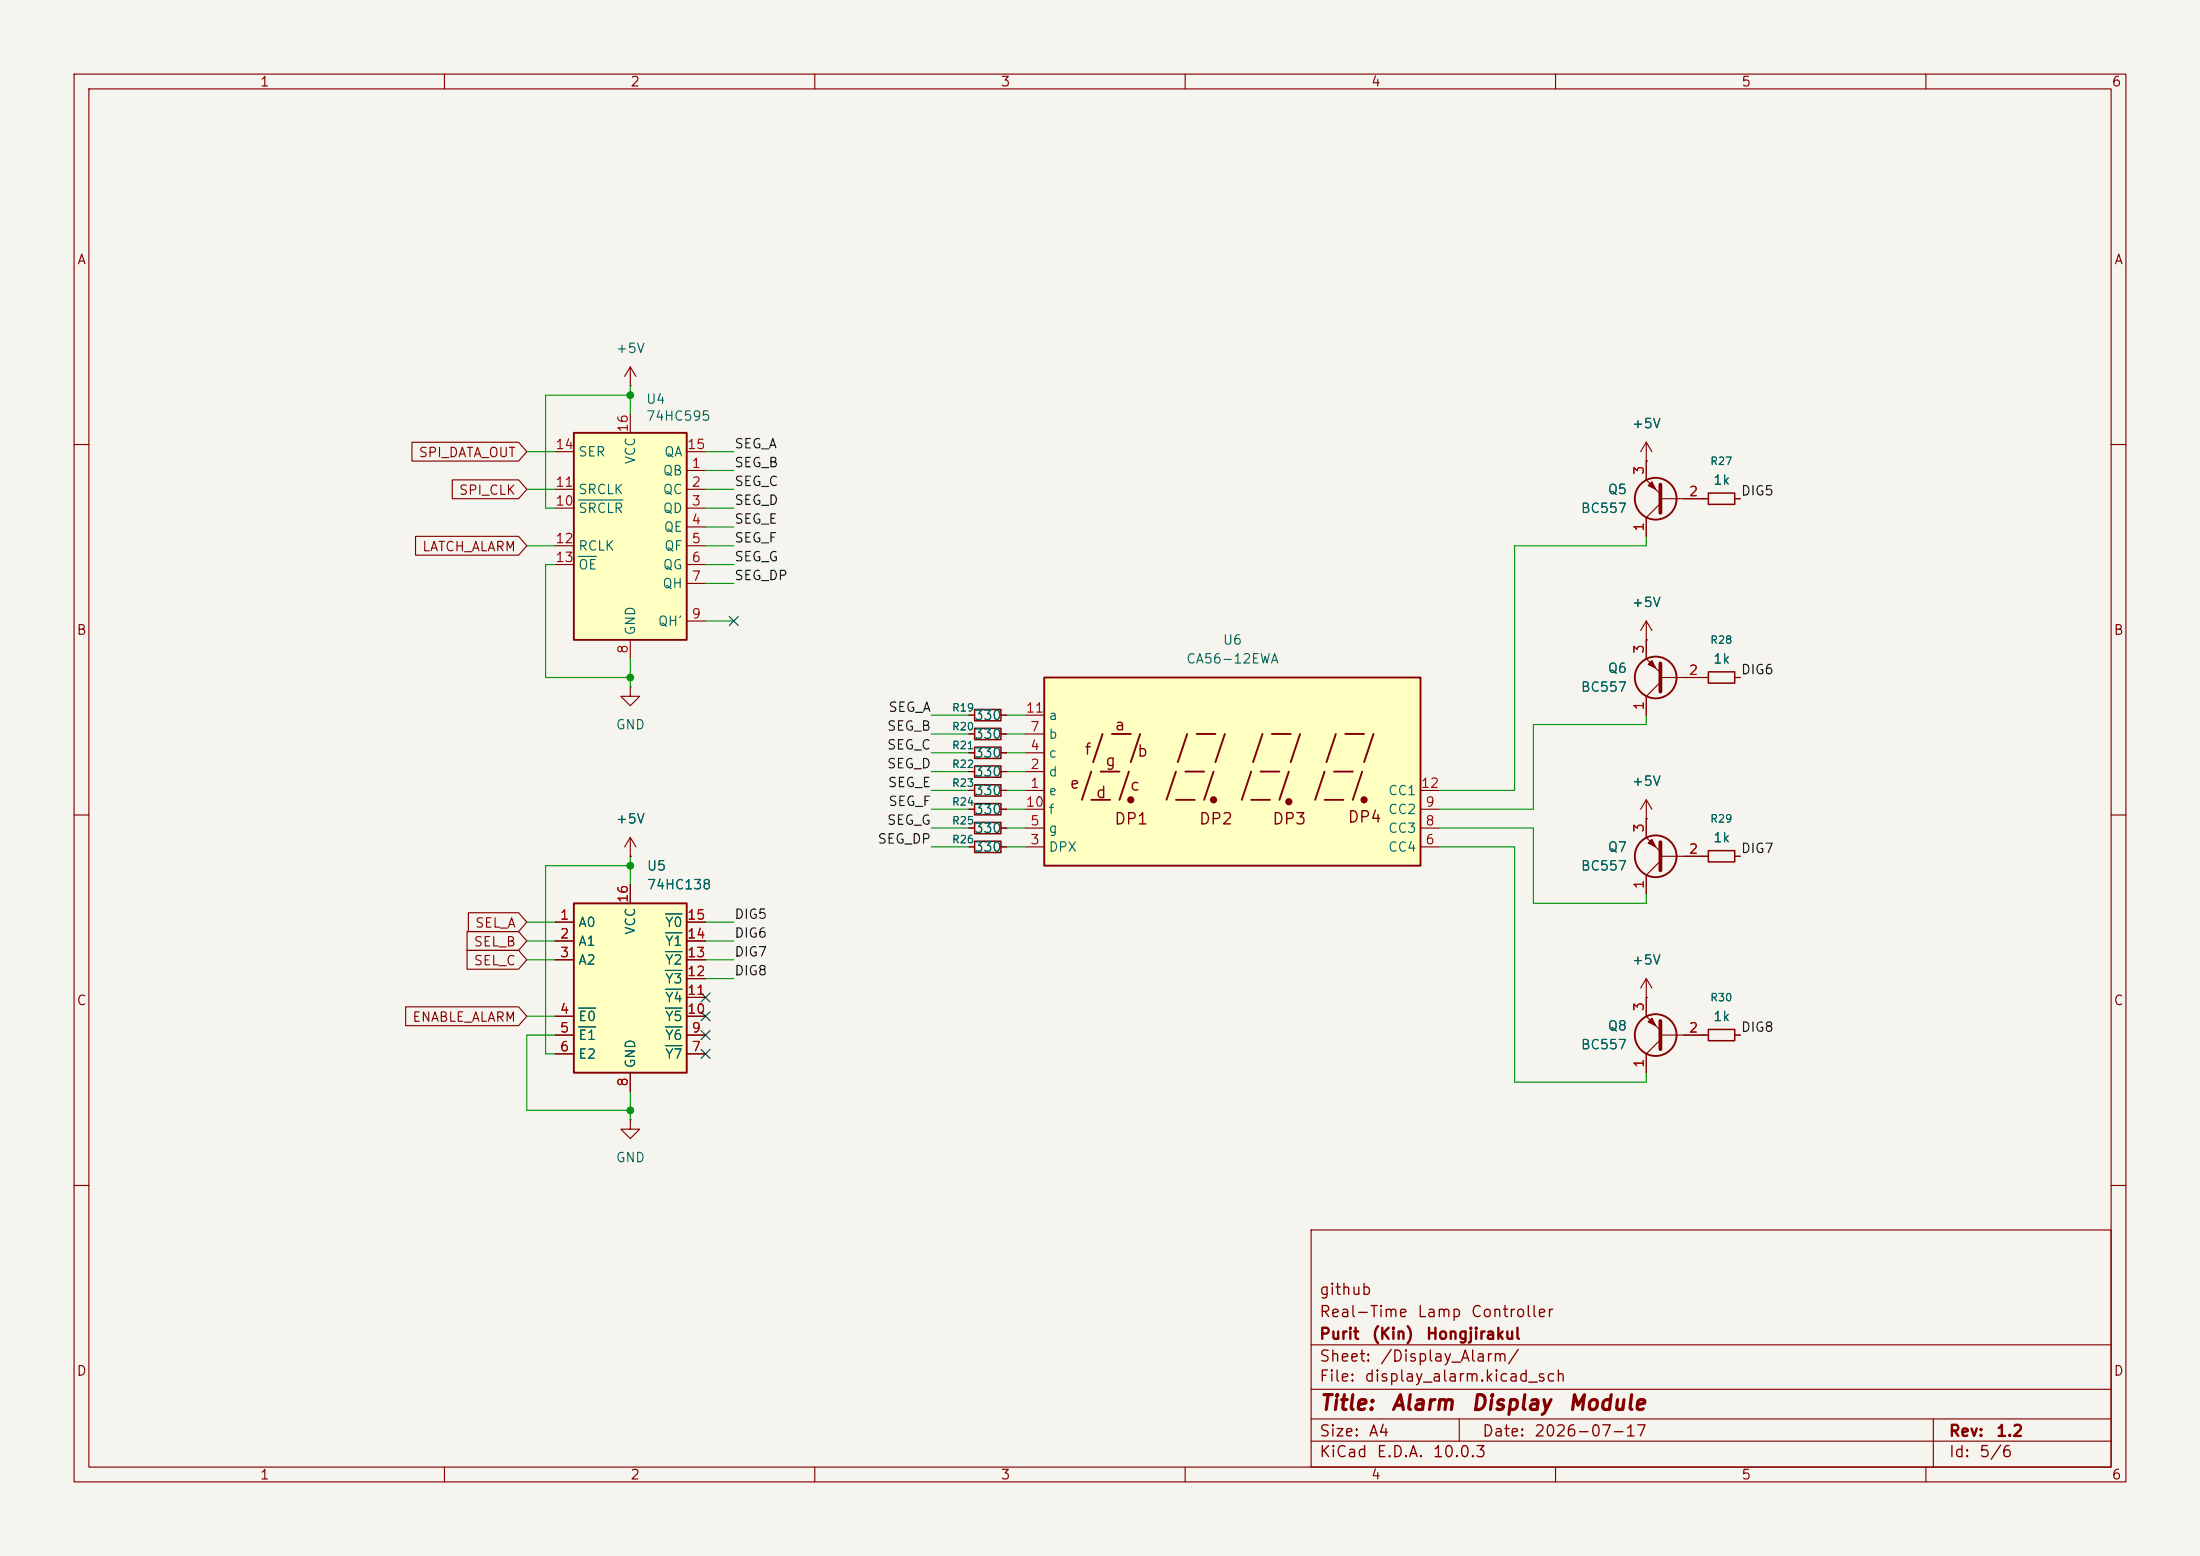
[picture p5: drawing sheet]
<svg xmlns="http://www.w3.org/2000/svg" width="297mm" height="210mm" viewBox="0 0 297 210" stroke-linecap="round" stroke-linejoin="round" font-family="sans-serif">
<path d="M0 0h297v210h-297z" fill="#f5f4ef" stroke="#f5f4ef" stroke-width=".14"/>
<g fill="none" stroke="#840000" stroke-width=".15">
<path d="M10 10h277v190h-277zM12 12h273v186h-273zM60 10v2M110 10v2M160 10v2M210 10v2M260 10v2M85.1 52.1h.1M85.1 49.5l-.8 1.3M85.1 49.5l.8 1.3M85.1 49.5v2.6M10 60h2"/>
<path d="M285 60h2M130.8 99.1h.8M130.8 96.5h.8M135.1 99.1h.8M135.1 96.5h.8M10 110h2M130.8 104.1h.8M130.8 106.7h.8M130.8 101.6h.8M135.1 104.1h.8M135.1 106.7h.8M135.1 101.6h.8"/>
<path d="M222.2 110.5v2.5l2 1.9M224.2 115.6h6.4M224.2 116.2l-2 1.9v2.6M234.2 115.6h.7M285 110h2M229.9 139.7h.7M234.2 139.7h.7M10 160h2M177 166h108v32h-108zM285 160h2M60 198v2M110 198v2"/>
<path d="M160 198v2M177 194.5h108M177 191.5h108M177 187.5h108M177 181.5h108M197 191.5v3M210 198v2M260 198v2M261 191.5v6.5"/>
</g>
<path d="M131.6 98.3h3.5v1.5h-3.5zM131.6 95.8h3.5v1.5h-3.5zM131.6 103.4h3.5v1.5h-3.5zM131.6 105.9h3.5v1.5h-3.5zM131.6 100.8h3.5v1.6h-3.5zM230.6 114.8h3.6v1.5h-3.6zM230.6 138.9h3.6v1.6h-3.6z" fill="none" stroke="#840000" stroke-width=".2"/>
<path d="M224.2 113.7v3.8" fill="none" stroke="#840000" stroke-width=".51"/>
<circle cx="223.5" cy="115.6" r="2.82" fill="none" stroke="#840000" stroke-width=".25"/>
<path d="M223 113.3l.5 1-1-.5z" fill="#840000" stroke="#840000" stroke-width=".15"/>
<path d="M77.5 58.4h15.2v28h-15.2z" fill="#ffffc2"/>
<g fill="none" stroke="#840000" stroke-width=".25">
<path d="M77.5 58.4h15.2v28h-15.2z"/>
<circle cx="223.5" cy="67.3" r="2.82"/>
<circle cx="223.5" cy="91.4" r="2.82"/>
<circle cx="223.5" cy="139.7" r="2.82"/>
</g>
<g fill="none" stroke="#840000" stroke-width=".15">
<path d="M85.1 55.9v2.5M222.2 59.7v5.1l2 1.9M222.2 59.7l-.7 1.3M222.2 59.7l.8 1.3M74.9 66h2.6M74.9 68.6h2.6M74.9 73.7h2.6M74.9 76.2h2.6M74.9 61h2.6M92.7 63.5h2.5M92.7 66h2.5M92.7 68.6h2.5"/>
<path d="M92.7 71.1h2.5M92.7 73.7h2.5M92.7 76.2h2.5M92.7 78.7h2.5M92.7 61h2.5M222.2 62.2h.1M224.2 67.9l-2 2v2.5M224.2 67.3h6.4M234.2 67.3h.7M85.1 92.7v1.3h1.3l-1.3 1.3-1.3-1.3h1.3M85.1 92.7h.1M85.1 86.4v2.5"/>
<path d="M92.7 83.8h2.5M222.2 86.4h.1M222.2 83.8l-.7 1.3M222.2 83.8l.8 1.3M222.2 83.8v5.1l2 1.9M224.2 92.1l-2 1.9v2.5M224.2 91.4h6.4M234.2 91.4h.7M222.2 110.5h.1M222.2 108v2.5M222.2 108l-.7 1.2M222.2 108l.8 1.2"/>
<path d="M222.2 134.6v2.6l2 1.9M224.2 139.7h5.7M85.1 151.1v1.3h1.3l-1.3 1.3-1.3-1.3h1.3M85.1 151.1h.1M224.2 140.3l-2 1.9v2.6"/>
</g>
<path d="M78.1 67.5h6M78.1 75.1h2.4" fill="none" stroke="#006464" stroke-width=".15"/>
<path d="M224.2 65.4v3.8M224.2 89.5v3.8M224.2 137.8v3.8" fill="none" stroke="#840000" stroke-width=".51"/>
<g fill="#840000" stroke="#840000" stroke-width=".15">
<path d="M222.5 89.7l.5-.5 .5 1z"/>
<path d="M223 137.4l.5 1-1-.5z"/>
<path d="M222.5 65.5l.5-.5 .5 1z"/>
</g>
<path d="M230.6 66.5h3.6v1.6h-3.6zM230.6 90.7h3.6v1.5h-3.6z" fill="none" stroke="#840000" stroke-width=".2"/>
<path d="M141 91.4h50.8v25.4h-50.8z" fill="#ffffc2"/>
<g fill="none" stroke="#840000" stroke-width=".25">
<path d="M141 91.4h50.8v25.4h-50.8zM148.8 99.1l-1.2 3.8M150.1 99.1h2.6M153.9 99.1l-1.2 3.8M160.3 99.1l-1.3 3.8M161.5 99.1h2.6M165.4 99.1l-1.3 3.8M170.4 99.1l-1.2 3.8M171.7 99.1h2.5M175.5 99.1l-1.3 3.8M180.3 99.1l-1.2 3.8M181.6 99.1h2.5"/>
<path d="M185.4 99.1l-1.3 3.8M147.3 104.1l-1.3 3.9M147.3 108h2.6M148.6 104.1h2.5M152.4 104.1l-1.3 3.9M158.7 108h2.6M158.7 104.1l-1.2 3.9M160 104.1h2.6M163.8 104.1l-1.2 3.9M168.9 108h2.5M168.9 104.1l-1.3 3.9M170.2 104.1h2.5"/>
<path d="M174 104.1l-1.3 3.9M178.8 108h2.6M178.8 104.1l-1.3 3.9M180.1 104.1h2.5M183.9 104.1l-1.3 3.9"/>
</g>
<g fill="#840000" stroke="#840000" stroke-width=".25">
<circle cx="152.7" cy="108" r=".36"/>
<circle cx="163.8" cy="108" r=".36"/>
<circle cx="174" cy="108.2" r=".36"/>
<circle cx="184.1" cy="108" r=".36"/>
</g>
<g fill="none" stroke="#840000" stroke-width=".15">
<path d="M138.4 99.1h2.6M138.4 96.5h2.6M130.8 114.3h.8M130.8 111.8h.8M130.8 109.2h.8M135.1 114.3h.8M135.1 111.8h.8M135.1 109.2h.8M138.4 106.7h2.6M138.4 104.1h2.6M138.4 114.3h2.6M138.4 101.6h2.6"/>
<path d="M138.4 111.8h2.6M138.4 109.2h2.6M191.8 106.7h2.5M191.8 114.3h2.5M191.8 111.8h2.5M191.8 109.2h2.5"/>
</g>
<path d="M131.6 111h3.5v1.5h-3.5zM131.6 113.5h3.5v1.6h-3.5zM131.6 108.5h3.5v1.5h-3.5z" fill="none" stroke="#840000" stroke-width=".2"/>
<path d="M77.5 121.9h15.2v22.9h-15.2z" fill="#ffffc2"/>
<path d="M77.5 121.9h15.2v22.9h-15.2z" fill="none" stroke="#840000" stroke-width=".25"/>
<g fill="none" stroke="#840000" stroke-width=".15">
<path d="M55.6 59.7h14.4l1.1 1.3-1.1 1.2h-14.4zM56.1 72.4h13.9l1.1 1.3-1.1 1.2h-13.9zM61.1 64.8h8.9l1.1 1.2-1.1 1.3h-8.9zM222.2 62.2h.1M222.2 62.2v2.6M222.2 69.9v2.5M227.3 67.3h3.3M234.2 67.3h.7M130.8 96.5h.8M130.8 99.1h.8M135.1 96.5h.8M135.1 99.1h.8"/>
<path d="M222.2 86.4h.1M222.2 86.4v2.5M222.2 94v2.5M227.3 91.4h3.3M234.2 91.4h.7M85.1 115.6h.1M85.1 113v2.6M85.1 119.4v2.5M85.1 113l-.8 1.3M85.1 113l.8 1.3M130.8 104.1h.8M130.8 106.7h.8"/>
<path d="M130.8 101.6h.8M130.8 111.8h.8M130.8 114.3h.8M130.8 109.2h.8M135.1 104.1h.8M135.1 106.7h.8M135.1 101.6h.8M135.1 111.8h.8M135.1 114.3h.8M135.1 109.2h.8M222.2 110.5h.1M222.2 110.5v2.5"/>
<path d="M222.2 118.1v2.6M227.3 115.6h3.3M234.2 115.6h.7M54.8 135.9h15.2l1.1 1.3-1.1 1.2h-15.2zM63.1 128.3h6.9l1.1 1.2-1.1 1.3h-6.9zM63.1 125.7h6.9l1.1 1.3-1.1 1.3h-6.9zM63.2 123.2h6.8l1.1 1.3-1.1 1.2h-6.8zM74.9 124.5h2.6M74.9 127h2.6M74.9 129.5h2.6M74.9 137.2h2.6M74.9 139.7h2.6"/>
<path d="M92.7 124.5h2.5M92.7 127h2.5M92.7 129.5h2.5M92.7 137.2h2.5M92.7 139.7h2.5M92.7 134.6h2.5M92.7 132.1h2.5M222.2 134.6h.1M222.2 132.1l-.7 1.3M222.2 132.1l.8 1.3M222.2 132.1v5.1M227.3 139.7h3.3"/>
<path d="M234.2 139.7h.7M74.9 142.2h2.6M85.1 144.8v2.5M92.7 142.2h2.5M222.2 142.2v2.6"/>
</g>
<path d="M78.1 136.1h2.3M78.1 138.6h2.3M89.8 136.1h2.3M89.8 138.6h2.3M89.8 133.5h2.3M89.8 131h2.3M89.8 128.4h2.3M89.8 125.9h2.3M89.8 123.4h2.3M89.8 141.1h2.3" fill="none" stroke="#006464" stroke-width=".15"/>
<g fill="none" stroke="#009600" stroke-width=".15">
<path d="M85.1 53.3h-11.4v15.3h1.2M85.1 52.1v3.8M71.1 66h3.8M71.1 61h3.8M71.1 73.7h3.8M74.9 76.2h-1.2v15.2h11.4M95.2 68.6h3.9M95.2 63.5h3.9M95.2 66h3.9M95.2 61h3.9M95.2 71.1h3.9M95.2 73.7h3.9"/>
<path d="M95.2 78.7h3.9M95.2 76.2h3.9M222.2 72.4v1.3h-17.7v33h-10.2M85.1 88.9v3.8M95.2 83.8h3.9M125.7 99.1h5.1M125.7 96.5h5.1M135.9 99.1h2.5M135.9 96.5h2.5M222.2 96.5v1.3h-15.2v11.4h-12.7M85.1 116.8h-11.4v25.4h1.2M85.1 115.6v3.8"/>
<path d="M125.7 106.7h5.1M125.7 101.6h5.1M125.7 104.1h5.1M125.7 109.2h5.1M125.7 111.8h5.1M125.7 114.3h5.1M135.9 106.7h2.5M135.9 101.6h2.5M135.9 104.1h2.5M135.9 109.2h2.5M135.9 111.8h2.5M135.9 114.3h2.5"/>
<path d="M194.3 111.8h12.7v10.1h15.2v-1.2M194.3 114.3h10.2v31.8h17.7v-1.3M71.1 129.5h3.8M71.1 124.5h3.8M71.1 137.2h3.8M71.1 127h3.8M74.9 139.7h-3.8v10.2h14M95.2 129.5h3.9M95.2 124.5h3.9M95.2 127h3.9M95.2 132.1h3.9M85.1 147.3v3.8"/>
</g>
<path d="M98.5 83.2l1.2 1.2M99.7 83.2l-1.2 1.2M94.6 134l1.3 1.2M94.6 139.1l1.3 1.2M94.6 136.6l1.3 1.2M95.9 134l-1.3 1.2M95.9 139.1l-1.3 1.2M95.9 136.6l-1.3 1.2M94.6 141.6l1.3 1.2M95.9 141.6l-1.3 1.2" fill="none" stroke="#000084" stroke-width=".15"/>
<g fill="#009600" stroke="#009600" stroke-width=".14">
<circle cx="85.1" cy="91.4" r=".46"/>
<circle cx="85.1" cy="53.3" r=".46"/>
<circle cx="85.1" cy="116.8" r=".46"/>
<circle cx="85.1" cy="149.9" r=".46"/>
</g>
<g font-size="2" fill="#840000">
<text x="178" y="190.8">Title:</text>
<text x="187.7" y="190.8">Alarm</text>
<text x="198.5" y="190.8">Display</text>
<text x="211.6" y="190.8">Module</text>
</g>
<g font-size="1.5" fill="#840000">
<text x="150.4" y="99">a</text>
<text x="144.3" y="106.8">e</text>
<text x="146.3" y="102.3">f</text>
<text x="149.1" y="103.8">g</text>
<text x="152.4" y="107.1">c</text>
<text x="153.4" y="102.5">b</text>
<text x="147.8" y="108.1">d</text>
<text x="150.3" y="111.7">DP1</text>
<text x="161.8" y="111.7">DP2</text>
<text x="171.7" y="111.7">DP3</text>
<text x="181.8" y="111.4">DP4</text>
<text x="178" y="178.2">Real-Time</text>
<text x="178" y="175.2">github</text>
<text x="191.2" y="178.2">Lamp</text>
<text x="198.5" y="178.2">Controller</text>
<text x="178" y="184.2">Sheet:</text>
<text x="178" y="181.2">Purit</text>
<text x="185.1" y="181.2">(Kin)</text>
<text x="186.2" y="184.2">/Display_Alarm/</text>
<text x="192.4" y="181.2">Hongjirakul</text>
<text x="178" y="186.9">File:</text>
<text x="184.1" y="186.9">display_alarm.kicad_sch</text>
<text x="178" y="197.1">KiCad</text>
<text x="178" y="194.3">Size:</text>
<text x="184.7" y="194.3">A4</text>
<text x="185.7" y="197.1">E.D.A.</text>
<text x="193.3" y="197.1">10.0.3</text>
<text x="200" y="194.3">Date:</text>
<text x="207" y="194.3">2026-07-17</text>
<text x="263" y="194.3">Rev:</text>
<text x="263" y="197.1">Id:</text>
<text x="267.1" y="197.1">5/6</text>
<text x="269.4" y="194.3">1.2</text>
</g>
<g font-size="1.3" fill="#840000">
<text x="35" y="12">1</text>
<text x="85" y="12">2</text>
<text x="135" y="12">3</text>
<text x="185" y="12">4</text>
<text x="235" y="12">5</text>
<text x="285" y="12">6</text>
<text x="10.3" y="36">A</text>
<text x="285.3" y="36">A</text>
<text x="56.4" y="62">SPI_DATA_OUT</text>
<text x="61.9" y="67.1">SPI_CLK</text>
<text x="56.9" y="74.7">LATCH_ALARM</text>
<text x="10.3" y="86">B</text>
<text x="285.3" y="86">B</text>
<text x="64" y="125.5">SEL_A</text>
<text x="63.9" y="130.6">SEL_C</text>
<text x="63.9" y="128.1">SEL_B</text>
<text x="10.3" y="136">C</text>
<text x="285.3" y="136">C</text>
<text x="55.6" y="138.2">ENABLE_ALARM</text>
<text x="10.3" y="186">D</text>
<text x="285.3" y="186">D</text>
<text x="35" y="200">1</text>
<text x="85" y="200">2</text>
<text x="135" y="200">3</text>
<text x="185" y="200">4</text>
<text x="235" y="200">5</text>
<text x="285" y="200">6</text>
</g>
<g font-size="1.3" fill="#006464">
<text x="83.1" y="48">+5V</text>
<text x="87.1" y="54.8">U4</text>
<text x="87.1" y="57.1">74HC595</text>
<text x="220.2" y="58.1">+5V</text>
<text x="78" y="61.9">SER</text>
<text x="86.1" y="62.8" transform="rotate(-90 86.1 62.8)">VCC</text>
<text x="89.4" y="64.5">QB</text>
<text x="89.6" y="61.9">QA</text>
<text x="231.2" y="65.7">1k</text>
<text x="78" y="69.6">SRCLR</text>
<text x="78" y="67">SRCLK</text>
<text x="89.4" y="67">QC</text>
<text x="89.4" y="69.6">QD</text>
<text x="213.3" y="69.6">BC557</text>
<text x="217" y="67">Q5</text>
<text x="78" y="74.6">RCLK</text>
<text x="78" y="77.2">OE</text>
<text x="89.4" y="77.2">QG</text>
<text x="89.5" y="72.1">QE</text>
<text x="89.6" y="74.6">QF</text>
<text x="89.3" y="79.7">QH</text>
<text x="220.2" y="82.3">+5V</text>
<text x="86.1" y="85.9" transform="rotate(-90 86.1 85.9)">GND</text>
<text x="88.7" y="84.8">QH'</text>
<text x="160" y="89.9">CA56-12EWA</text>
<text x="165" y="87.3">U6</text>
<text x="231.2" y="89.9">1k</text>
<text x="213.3" y="93.7">BC557</text>
<text x="217" y="91.1">Q6</text>
<text x="83.1" y="98.8">GND</text>
<text x="131.4" y="100">330</text>
<text x="131.4" y="97.5">330</text>
<text x="141.5" y="100">b</text>
<text x="141.5" y="97.5">a</text>
<text x="131.4" y="105.1">330</text>
<text x="131.4" y="107.7">330</text>
<text x="131.4" y="102.6">330</text>
<text x="141.5" y="107.7">e</text>
<text x="141.5" y="105.1">d</text>
<text x="141.5" y="102.6">c</text>
<text x="187.3" y="107.7">CC1</text>
<text x="220.2" y="106.4">+5V</text>
<text x="83.1" y="111.5">+5V</text>
<text x="131.4" y="112.7">330</text>
<text x="131.4" y="110.2">330</text>
<text x="141.5" y="112.7">g</text>
<text x="141.5" y="110.2">f</text>
<text x="187.3" y="112.7">CC3</text>
<text x="187.3" y="110.2">CC2</text>
<text x="87.2" y="117.8">U5</text>
<text x="131.4" y="115.3">330</text>
<text x="141.5" y="115.3">DPX</text>
<text x="187.3" y="115.3">CC4</text>
<text x="213.3" y="117.8">BC557</text>
<text x="217" y="115.3">Q7</text>
<text x="231.2" y="114">1k</text>
<text x="78" y="125.4">A0</text>
<text x="87.2" y="120.4">74HC138</text>
<text x="89.7" y="125.4">Y0</text>
<text x="78" y="128">A1</text>
<text x="78" y="130.5">A2</text>
<text x="86.1" y="126.3" transform="rotate(-90 86.1 126.3)">VCC</text>
<text x="89.7" y="130.5">Y2</text>
<text x="89.7" y="128">Y1</text>
<text x="220.2" y="130.5">+5V</text>
<text x="89.7" y="135.6">Y4</text>
<text x="89.7" y="133.1">Y3</text>
<text x="78" y="138.1">E0</text>
<text x="78" y="140.7">E1</text>
<text x="78" y="143.2">E2</text>
<text x="89.7" y="143.2">Y7</text>
<text x="89.7" y="140.7">Y6</text>
<text x="89.7" y="138.1">Y5</text>
<text x="213.3" y="141.9">BC557</text>
<text x="217" y="139.4">Q8</text>
<text x="231.2" y="138.1">1k</text>
<text x="86.1" y="144.3" transform="rotate(-90 86.1 144.3)">GND</text>
<text x="83.1" y="157.2">GND</text>
</g>
<g font-size="1.3" fill="#a90000">
<text x="85.1" y="58.5" transform="rotate(-90 85.1 58.5)">16</text>
<text x="74.9" y="60.9">14</text>
<text x="92.7" y="60.9">15</text>
<text x="93.3" y="63.5">1</text>
<text x="222.2" y="64.2" transform="rotate(-90 222.2 64.2)">3</text>
<text x="74.9" y="68.6">10</text>
<text x="74.9" y="66">11</text>
<text x="93.3" y="66">2</text>
<text x="93.3" y="68.6">3</text>
<text x="93.3" y="71.1">4</text>
<text x="222.2" y="71.8" transform="rotate(-90 222.2 71.8)">1</text>
<text x="227.9" y="67.3">2</text>
<text x="74.9" y="73.6">12</text>
<text x="74.9" y="76.2">13</text>
<text x="93.3" y="73.6">5</text>
<text x="93.3" y="76.2">6</text>
<text x="93.3" y="78.7">7</text>
<text x="93.3" y="83.8">9</text>
<text x="85.1" y="88.3" transform="rotate(-90 85.1 88.3)">8</text>
<text x="222.2" y="88.3" transform="rotate(-90 222.2 88.3)">3</text>
<text x="222.2" y="96" transform="rotate(-90 222.2 96)">1</text>
<text x="227.9" y="91.4">2</text>
<text x="138.4" y="96.5">11</text>
<text x="139" y="101.6">4</text>
<text x="139" y="99">7</text>
<text x="139" y="106.7">1</text>
<text x="139" y="104.1">2</text>
<text x="191.7" y="106.7">12</text>
<text x="138.4" y="109.2">10</text>
<text x="139" y="111.7">5</text>
<text x="192.3" y="111.7">8</text>
<text x="192.3" y="109.2">9</text>
<text x="222.2" y="112.5" transform="rotate(-90 222.2 112.5)">3</text>
<text x="139" y="114.3">3</text>
<text x="192.3" y="114.3">6</text>
<text x="227.9" y="115.5">2</text>
<text x="75.5" y="124.4">1</text>
<text x="85.1" y="122" transform="rotate(-90 85.1 122)">16</text>
<text x="92.7" y="124.4">15</text>
<text x="222.2" y="120.1" transform="rotate(-90 222.2 120.1)">1</text>
<text x="75.5" y="127">2</text>
<text x="75.5" y="129.5">3</text>
<text x="92.7" y="129.5">13</text>
<text x="92.7" y="127">14</text>
<text x="75.5" y="137.1">4</text>
<text x="92.7" y="137.1">10</text>
<text x="92.7" y="134.6">11</text>
<text x="92.7" y="132.1">12</text>
<text x="222.2" y="136.6" transform="rotate(-90 222.2 136.6)">3</text>
<text x="75.5" y="139.7">5</text>
<text x="75.5" y="142.2">6</text>
<text x="93.3" y="142.2">7</text>
<text x="93.3" y="139.7">9</text>
<text x="227.9" y="139.7">2</text>
<text x="85.1" y="146.8" transform="rotate(-90 85.1 146.8)">8</text>
<text x="222.2" y="144.2" transform="rotate(-90 222.2 144.2)">1</text>
</g>
<g font-size="1.3" fill="#0f0f0f">
<text x="99.1" y="65.9">SEG_C</text>
<text x="99.1" y="63.4">SEG_B</text>
<text x="99.1" y="60.8">SEG_A</text>
<text x="99.1" y="71">SEG_E</text>
<text x="99.1" y="68.5">SEG_D</text>
<text x="234.9" y="67.2">DIG5</text>
<text x="99.1" y="73.5">SEG_F</text>
<text x="99.1" y="76.1">SEG_G</text>
<text x="99.1" y="78.6">SEG_DP</text>
<text x="234.9" y="91.3">DIG6</text>
<text x="119.7" y="101.5">SEG_C</text>
<text x="119.7" y="98.9">SEG_B</text>
<text x="119.8" y="96.4">SEG_A</text>
<text x="119.7" y="104">SEG_D</text>
<text x="119.8" y="106.6">SEG_E</text>
<text x="119.7" y="111.6">SEG_G</text>
<text x="119.8" y="109.1">SEG_F</text>
<text x="118.4" y="114.2">SEG_DP</text>
<text x="234.9" y="115.4">DIG7</text>
<text x="99.1" y="124.3">DIG5</text>
<text x="99.1" y="126.9">DIG6</text>
<text x="99.1" y="132">DIG8</text>
<text x="99.1" y="129.4">DIG7</text>
<text x="234.9" y="139.6">DIG8</text>
</g>
<g font-size="1" fill="#006464">
<text x="230.8" y="63">R27</text>
<text x="230.8" y="87.1">R28</text>
<text x="128.4" y="98.8">R20</text>
<text x="128.4" y="96.3">R19</text>
<text x="128.4" y="101.4">R21</text>
<text x="128.4" y="103.9">R22</text>
<text x="128.4" y="106.4">R23</text>
<text x="128.4" y="111.5">R25</text>
<text x="128.4" y="109">R24</text>
<text x="230.8" y="111.3">R29</text>
<text x="128.4" y="114.1">R26</text>
<text x="230.8" y="135.4">R30</text>
</g>
</svg>
